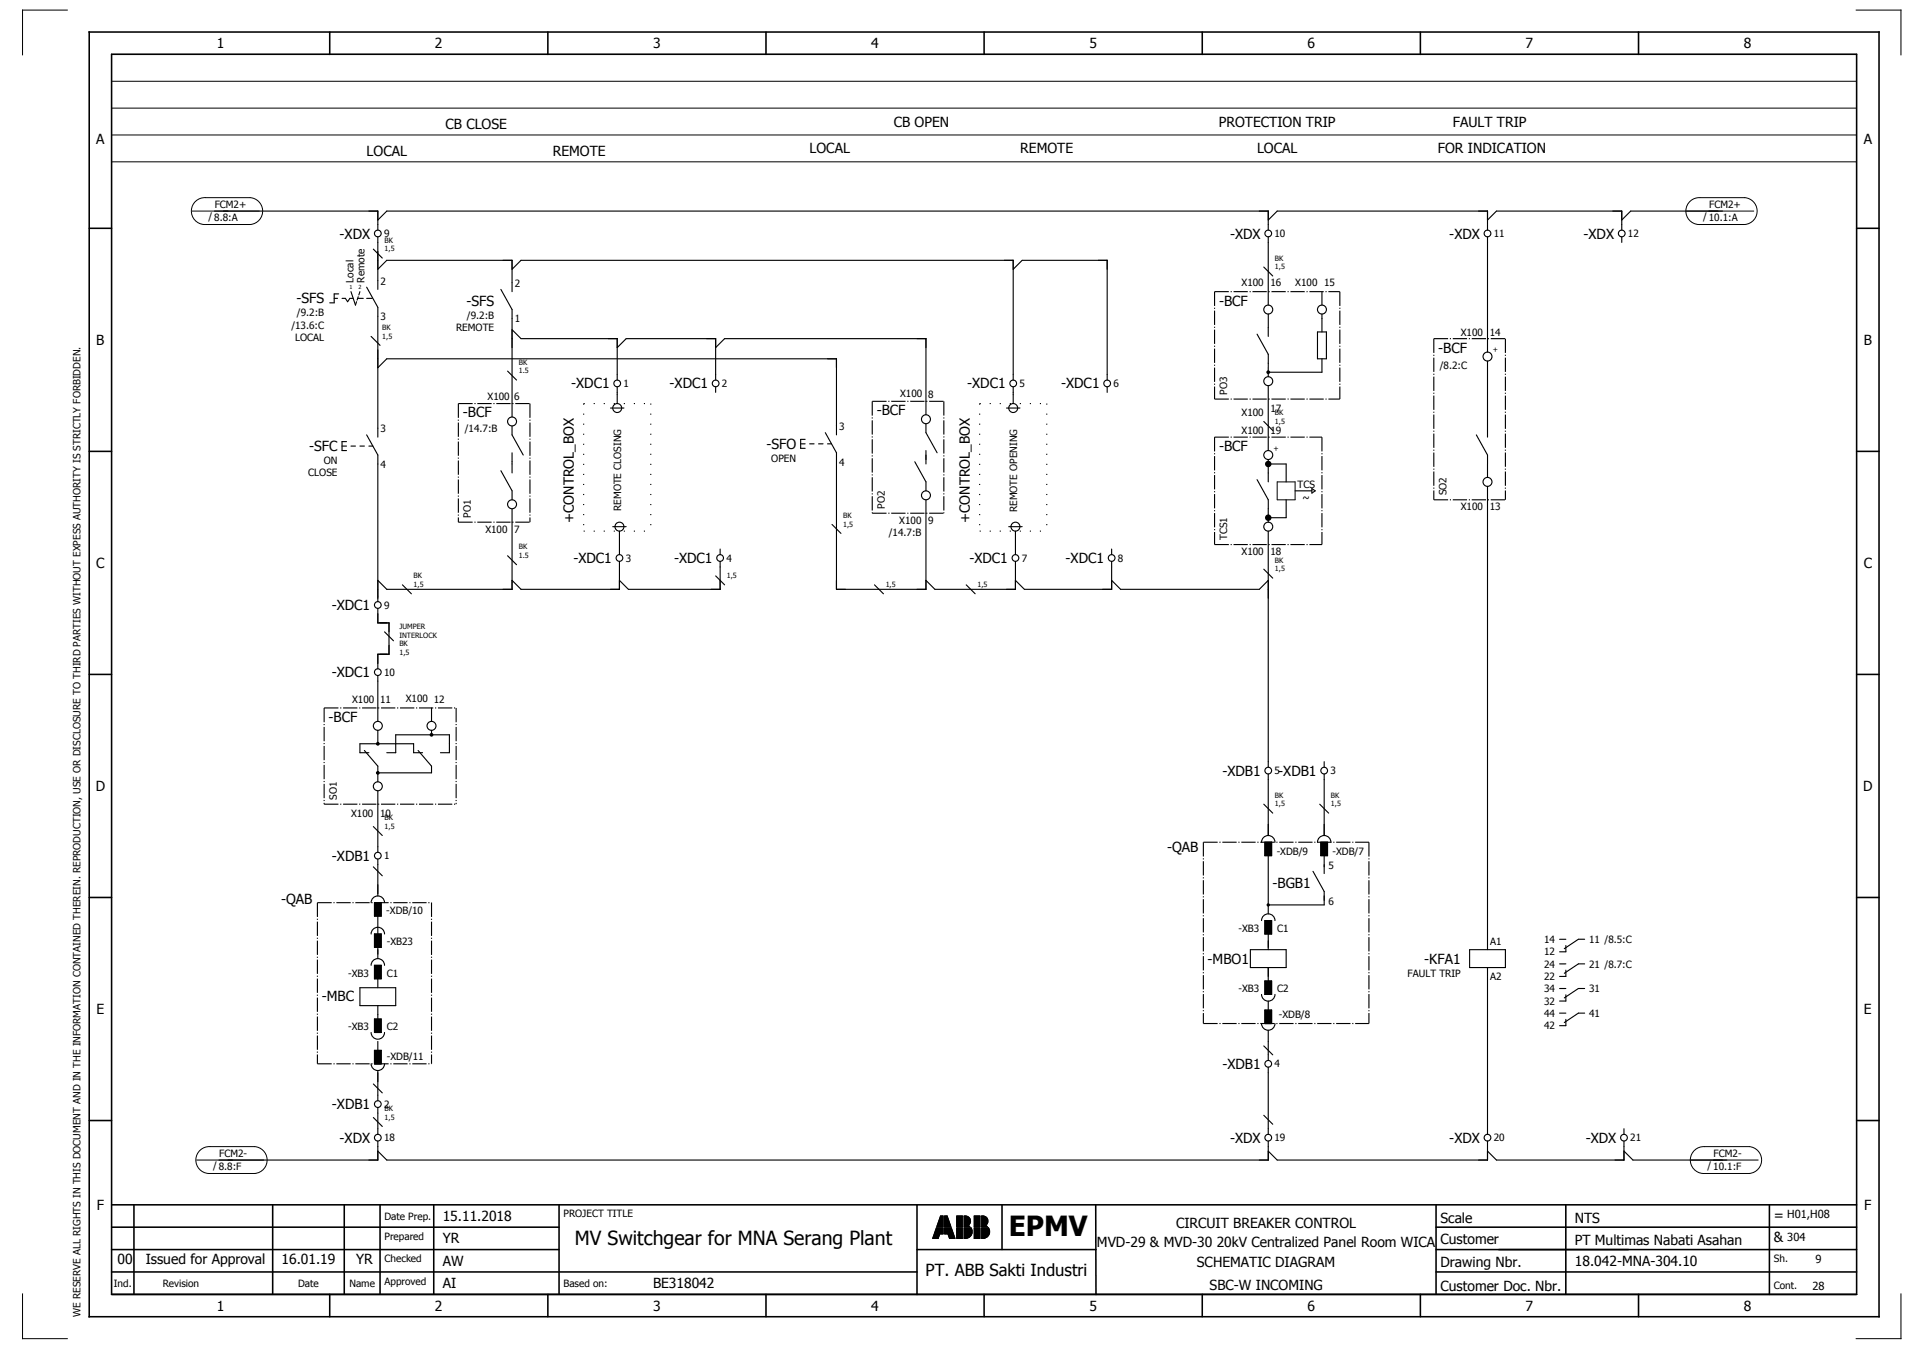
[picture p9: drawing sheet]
<svg xmlns="http://www.w3.org/2000/svg" width="427mm" height="301mm" viewBox="0 0 427 301" stroke-linecap="round" stroke-linejoin="round" font-family="sans-serif">
<g fill="none" stroke="#000" stroke-width=".35">
<path d="M19.9 7.2h400v287h-400zM24.9 12.1h390v277.1h-390zM73.7 7.2v5M122.4 7.2v5M171.2 7.2v5M219.9 7.2v5M268.7 7.2v5M317.4 7.2v5M366.2 7.2v5M19.9 51h5M414.9 51h5M19.9 100.8h5"/>
<path d="M414.9 100.8h5M19.9 150.7h5M414.9 150.7h5M19.9 200.5h5M414.9 200.5h5M19.9 250.3h5M414.9 250.3h5M24.9 279.2h100M24.9 269.2h390M24.9 274.2h100M29.9 269.2v20M60.9 269.2v20"/>
<path d="M76.9 269.2v20M84.9 269.2v20M96.9 269.2v20M124.9 269.2v20M204.9 279.2h40M204.9 269.2v20M223.9 269.2v10M244.9 269.2v20M320.9 279.2h94M320.9 269.2v20M320.9 274.2h94M349.9 269.2v20"/>
<path d="M395.4 269.2v20M24.9 289.2h390M24.9 284.2h180M73.7 289.2v5M122.4 289.2v5M171.2 289.2v5M219.9 289.2v5M268.7 289.2v5M317.4 289.2v5M320.9 284.2h94M366.2 289.2v5"/>
</g>
<g fill="none" stroke="#000" stroke-width=".22">
<path d="M15 2.3h-10v10M24.9 18.2h390M24.9 12.2h390M414.8 2.3h10v10M24.9 24.2h390M24.9 30.2h390M24.9 36.2h390M42.9 47.2h15M43.5 45.1a3 3 0 0 1 2.4-.9h10a3 3 0 0 1 2.8 3 3 3 0 0 1-2.8 3h-10a3 3 0 0 1-2.8-1.7 3 3 0 0 1 .4-3.4zM376.9 47.2h15M377.5 45.1a3 3 0 0 1 2.4-.9h10a3 3 0 0 1 2.8 3 3 3 0 0 1-2.8 3h-10a3 3 0 0 1-2.8-1.7 3 3 0 0 1 .4-3.4zM285.4 107.7h4v4h-4z"/>
<path d="M43.9 259.2h15M44.5 257.1a3 3 0 0 1 2.4-.9h10a3 3 0 0 1 2.8 3 3 3 0 0 1-2.8 3h-10a3 3 0 0 1-2.8-1.7 3 3 0 0 1 .4-3.4zM377.9 259.2h15M378.5 257.1a3 3 0 0 1 2.4-.9h10a3 3 0 0 1 2.8 3 3 3 0 0 1-2.8 3h-10a3 3 0 0 1-2.8-1.7 3 3 0 0 1 .4-3.4zM208.5 276.5v.2M208.6 276.3v.4M208.6 276.1v.6M208.7 275.9v.8M208.8 275.6v1.1M208.9 275.4v1.3M209 275.2v1.5M209 275v1.7"/>
<path d="M209.1 274.7v2M209.2 274.5v2.2M209.3 274.3l-.9 2.4h1.3l.3-1M209.3 274.3h1.5v1.4h-.8M209.3 274.3v2.4M209.4 273.8v.2M209.4 274.3v2.4M209.5 273.6v.4M209.5 274.3v2.4M209.6 273.4v.6M209.6 274.3v2.4M209.7 273.2v.8"/>
<path d="M209.7 274.3v2.4M209.7 273v1M209.7 274.3v2.2M209.8 272.7v1.3M209.8 274.3v2M209.9 272.5v1.5M209.9 274.3v1.8M210 272.3v1.7M210 274.3v1.6M210 272.1v1.9M210 274.3v1.4M210.1 271.8v2.2"/>
<path d="M210.1 274.3v1.4M210.2 271.7h.6v2.3h-1.4zM210.2 271.7v2.3M210.2 274.3v1.4M210.3 271.7v2.3M210.3 274.3v1.4M210.4 271.7v2.3M210.4 274.3v1.4M210.5 271.7v2.3M210.5 274.3v1.4M210.6 271.7v2.3M210.6 274.3v1.4"/>
<path d="M210.7 271.7v2.3M210.7 274.3v1.4M210.8 271.7v2.3M210.8 274.3v1.4M211.1 271.7h.6l.8 2.3h-1.4zM211.1 271.7v2.3M211.1 274.3v1.4M211.2 271.7v2.3M211.2 274.3v1.4M211.3 271.7v2.3M211.3 274.3v1.4M211.4 271.7v2.3"/>
<path d="M211.4 274.3v1.4M211.5 271.7v2.3M211.5 274.3v1.4M211.6 271.7v2.3M211.6 274.3v1.4M211.7 271.7v2.3M211.7 274.3v1.4M211.8 271.9v2.1M211.8 274.3v1.4M211.8 275.7h-.7v-1.4h1.5l.8 2.4M211.8 275.7l.4 1h1.2M211.8 272.1v1.9"/>
<path d="M211.9 272.3v1.7M211.9 274.3v1.6M212 272.5v1.5M212 274.3v1.8M212.1 272.8v1.2M212.1 274.3v2M212.2 273v1M212.2 274.3v2.3M212.2 273.2v.8M212.2 274.3v2.4M212.3 273.4v.6M212.3 274.3v2.4"/>
<path d="M212.4 273.7v.3M212.4 274.3v2.4M212.5 273.9v.1M212.5 274.3v2.4M212.6 274.3v2.4M212.7 274.6v2.1M212.8 274.8v1.9M212.9 275v1.7M212.9 275.2v1.5M213 275.5v1.2M213.1 275.7v1M213.2 275.9v.8"/>
<path d="M213.3 276.1v.6M213.3 276.3v.4M213.4 276.6v.1M213.8 271.7h1.3v2.3h-1.3zM213.8 274.3h1.3v2.4h-1.3zM213.9 271.7v2.3M213.9 274.3v2.4M214 271.7v2.3M214 274.3v2.4M214.1 271.7v2.3M214.1 274.3v2.4M214.2 271.7v2.3"/>
<path d="M214.2 274.3v2.4M214.3 271.7v2.3M214.3 274.3v2.4M214.4 271.7v2.3M214.4 274.3v2.4M214.5 271.7v2.3M214.5 274.3v2.4M214.6 271.7v2.3M214.6 274.3v2.4M214.7 271.7v2.3M214.7 274.3v2.4M214.8 271.7v2.3"/>
<path d="M214.8 274.3v2.4M214.9 271.7v2.3M214.9 274.3v2.4M215 271.7v2.3M215 274.3v2.4M215.4 271.7a1.16 1.16 0 0 1 1.4 .6 1.16 1.16 0 0 1-.5 1.5l.5 .2h-1.4zM215.5 271.7v2.3M215.5 274.3v2.4M215.6 271.7v2.3M215.6 274.3v2.4M215.7 271.7v2.3M215.7 274.3v2.4"/>
<path d="M215.8 271.7v2.3M215.8 274.3v2.4M215.9 271.7v2.3M215.9 274.3v2.4M216 271.7v2.3M216 274.3v2.3M216.1 271.7v2.3M216.1 274.3v2.3M216.2 271.7v2.3M216.2 274.3v2.3M216.3 271.8v2.2M216.3 274.3v2.3"/>
<path d="M216.4 271.8v2.2M216.4 274.3v2.2M216.5 271.9v1.8M216.5 273.8v.2M216.5 274.3v2.2M216.5 271.9v1.7M216.5 273.9v.1M216.6 272v1.5M216.6 273.9v.1M216.6 274.3v2.1M216.7 272.1v1.4M216.7 274h.1"/>
<path d="M216.7 274.3v2.1M216.8 272.2v1.1M216.8 274.3v2M216.8 272.4v.8M216.8 274.3v1.9M216.9 274.3v1.8M217 274.3v1.7M217 274.3a1.5 1.5 0 0 1-1.2 2.4M217 274.3h-1.6v2.4h.4M217.1 274.4v1.5M217.2 274.5v1.3M217.2 274.8v.8"/>
<path d="M217.7 271.7h1.3v2.3h-1.3zM217.7 274.3h1.3v2.4h-1.3zM217.8 271.7v2.3M217.8 274.3v2.4M217.9 271.7v2.3M217.9 274.3v2.4M218 271.7v2.3M218 274.3v2.4M218.1 271.7v2.3M218.1 274.3v2.4M218.2 271.7v2.3M218.2 274.3v2.4"/>
<path d="M218.3 271.7v2.3M218.3 274.3v2.4M218.4 271.7v2.3M218.4 274.3v2.4M218.5 271.7v2.3M218.5 274.3v2.4M218.6 271.7v2.3M218.6 274.3v2.4M218.7 271.7v2.3M218.7 274.3v2.4M218.8 271.7v2.3M218.8 274.3v2.4"/>
<path d="M218.9 271.7v2.3M218.9 274.3v2.4M219 271.7v2.3M219 274.3v2.4M219.3 274.3h1.6a1.53 1.53 0 0 1 0 1.7 1.53 1.53 0 0 1-1.6 .7zM219.3 271.7a1.16 1.16 0 0 1 1.4 .6 1.16 1.16 0 0 1-.5 1.5l.5 .2h-1.4zM219.4 271.7v2.3M219.4 274.3v2.4M219.5 271.7v2.3M219.5 274.3v2.4M219.6 271.7v2.3M219.6 274.3v2.4"/>
<path d="M219.7 271.7v2.3M219.7 274.3v2.4M219.8 271.7v2.3M219.8 274.3v2.4M219.9 271.7v2.3M219.9 274.3v2.3M220 271.7v2.3M220 274.3v2.3M220.1 271.7v2.3M220.1 274.3v2.3M220.2 271.8v2.2M220.2 274.3v2.3"/>
<path d="M220.3 271.8v2.2M220.3 274.3v2.2M220.4 271.9v1.8M220.4 273.8v.2M220.4 274.3v2.2M220.4 271.9v1.7M220.4 273.9v.1M220.5 272v1.5M220.5 273.9v.1M220.5 274.3v2.1M220.6 272.1v1.3M220.6 274h.1"/>
<path d="M220.6 274.3v2.1M220.7 272.2v1.1M220.7 274.3v2M220.8 272.4v.8M220.8 274.3v1.9M220.8 274.3v1.8M220.9 274.3v1.7M221 274.4v1.5M221.1 274.6v1.2M221.1 274.8v.7M5 289.1v10h10M424.8 289.1v10h-10"/>
</g>
<g fill="none" stroke="#000" stroke-width=".25">
<path d="M47.9 47.2h36.5v4.2M83.4 55.7l2 2M84.4 52.9v11.8M84.4 49.2l2-2h197v4.2M282.4 59.7l2 2M283.4 49.2l2-2h47v4.2M283.4 52.9v15.3M332.4 49.2l2-2h28v4.2M332.4 52.9v25.8M362.4 52.9v1.3M384.9 47.2h-20.5l-2 2M74.7 66.7h.7"/>
<path d="M75.7 65.7h-1v2h-1M76.4 66.7h.8l.5 .7 .5-.7h.7M78.4 65.2l1 3 .3-.8M79.9 66.7h1.3M80.1 66.3l-.3 .7M80.4 65.2l-.2 .7M81.9 66.7h1.3M81.9 64.2l2.5 4.5v29M82.9 75.2l2 2M84.4 60.2l2-2h28v7M111.9 64.7l2.5 4.5v24M114.4 60.2l2-2h110v26.7"/>
<path d="M114.4 73.7l2 2h21.5v9.2M137.9 77.7l2-2h20v9.2M159.9 77.7l2-2h45v17M226.4 60.2l2-2h19v26.7M280.9 74.7l2.5 4.5v5M283.4 70.2v5M294.4 74.2h2v6h-2zM295.4 65.2v3M295.4 70.2v4M76.4 99.7h1M77.4 98.7h-1v2h1M78.4 99.7h1"/>
<path d="M80.4 99.7h1M81.9 97.2l2.5 4.5v32.7M82.4 99.7h.9M84.4 82.2l2-2h100.5v17M113.4 82.9l2 2M114.4 95.2v2l2.5 4.5M136.4 91.2h3M137.9 86.4v3.8M159.9 86.4v1.3M178.9 99.2h1M179.9 98.2h-1v2h1M180.9 99.2h1"/>
<path d="M182.9 99.2h1M184.4 96.7l2.5 4.5v30.5h20v-20M184.9 99.2h.9M206.9 94.7v2l2.5 4.5M224.9 91.2h3M226.4 86.4v3.8M247.4 86.4v1.3M282.4 94.2l2 2M283.4 86.2v14.5M295.4 80.2v3h-12M329.9 97.2l2.5 4.5v5M332.4 80.7v17"/>
<path d="M111.9 105.2l2.5 4.5v2M114.4 101.2v4.5M114.4 113.7v18h-28l-2-2M136.9 117.7h3M138.4 118.7v5.2M185.9 117.2l2 2M204.4 103.2l2.5 4.5v2M206.9 100.7v3M225.4 117.7h3M226.9 118.7v5.2M280.9 107.2l2.5 4.5v5M283.4 102.7v5"/>
<path d="M283.4 118.7v52.7M283.4 103.7h4v4M287.4 111.7v4h-4M289.4 109.7h3.8M293.2 109.2l.7 .5-.7 .5zM332.4 108.7v103.5M84.4 135.9v3.3h2.5v7h-2.5v3.2M89.9 130.7l2 2M113.4 124.2l2 2M138.4 125.4v6.3h-22l-2-2M159.9 128.7l2 2M160.9 125.4v6.3h-20.5l-2-2"/>
<path d="M160.9 122.7v1.2M195.4 130.7l2 2M215.9 130.7l2 2M226.9 125.4v6.3h-18l-2-2M248.4 125.4v6.3h-19.5l-2-2M248.4 129.7l2 2h31l2-2M248.4 122.7v1.2M282.4 127.2l2 2M84.4 150.9v10.3M85.9 141.2l2 2M96.4 158.2v3M81.4 167.7l3 3.5v1.5"/>
<path d="M82.4 168.2h-2v-2h12v2h2M84.4 163.2v3M84.4 172.7v2M84.4 176.7v13.7M86.4 168.2h2v-4h12v4h-2M93.4 167.7l3 3.5v1.5h-12M96.4 163.2v1M282.4 179.7l2 2M283.4 172.9v13.8M294.9 179.7l2 2M295.9 170.2v1.2M295.9 172.9v13.8"/>
<path d="M83.4 184.7l2 2M83.4 193.7l2 2M84.4 191.9v8.3M281.9 188.2a1.5 1.5 0 0 1 1.5-1.5 1.5 1.5 0 0 1 1.5 1.5M282.7 188.2h1.5v3h-1.5zM283.4 191.2v13M293.4 194.7l2.5 4.5v3h-12.5M294.4 188.2a1.5 1.5 0 0 1 1.5-1.5 1.5 1.5 0 0 1 1.5 1.5M295.2 188.2h1.5v3h-1.5zM295.9 191.2v4M82.9 201.7a1.5 1.5 0 0 1 1.5-1.5 1.5 1.5 0 0 1 1.5 1.5M82.9 208.7a1.5 1.5 0 0 1 1.5-1.5 1.5 1.5 0 0 1 1.5 1.5"/>
<path d="M82.9 215.7a1.5 1.5 0 0 1 1.5-1.5 1.5 1.5 0 0 1 1.5 1.5M83.7 201.7h1.5v3h-1.5zM83.7 208.7h1.5v3h-1.5zM83.7 215.7h1.5v3h-1.5zM84.4 204.7v9.5M84.4 218.7v2M279.4 212.2h8v4h-8zM281.9 205.7a1.5 1.5 0 0 1 1.5-1.5 1.5 1.5 0 0 1 1.5 1.5M282.7 205.7h1.5v3h-1.5zM282.7 219.2h1.5v3h-1.5zM283.4 208.7v3.5M283.4 216.2v3"/>
<path d="M328.4 212.2h8v4h-8zM332.4 216.2v37.2M348.6 209.8h1.4M348.6 215.3h1.4M350 211.2v1.4h-1.4M350 216.7v1.4h-1.4M354.2 209.8h-1.5l-3.1 2.1M354.2 215.3h-1.5l-3.1 2.1M80.4 220.7h8v4h-8zM82.9 237.7a1.5 1.5 0 0 0 1.5 1.5 1.5 1.5 0 0 0 1.5-1.5M82.9 230.7a1.5 1.5 0 0 0 1.5 1.5 1.5 1.5 0 0 0 1.5-1.5M83.7 234.7h1.5v3h-1.5z"/>
<path d="M83.7 227.7h1.5v3h-1.5zM84.4 224.7v3M84.4 232.7v2M84.4 239.2v6.7M281.9 228.7a1.5 1.5 0 0 0 1.5 1.5 1.5 1.5 0 0 0 1.5-1.5M281.9 222.2a1.5 1.5 0 0 0 1.5 1.5 1.5 1.5 0 0 0 1.5-1.5M282.4 233.7l2 2M282.7 225.7h1.5v3h-1.5zM283.4 223.7v2M283.4 230.2v6.7M283.4 238.4v15M348.6 220.8h1.4"/>
<path d="M348.6 226.3h1.4M350 222.2v1.4h-1.4M350 227.7v1.4h-1.4M354.2 220.8h-1.5l-3.1 2.1M354.2 226.3h-1.5l-3.1 2.1M83.4 249.7l2 2M83.4 242.2l2 2M84.4 247.4v6M84.4 254.9v4.3h-35.5M282.4 249.2l2 2M283.4 254.9v4.3h-197l-2-2M332.4 254.9v4.3h-47l-2-2"/>
<path d="M362.9 254.9v4.3h-28.5l-2-2M362.9 257.2l2 2h21M362.9 252.2v1.2"/>
<circle cx="84.4" cy="52.2" r=".75"/>
<circle cx="283.4" cy="52.2" r=".75"/>
<circle cx="332.4" cy="52.2" r=".75"/>
<circle cx="362.4" cy="52.2" r=".75"/>
<circle cx="283.4" cy="69.2" r="1"/>
<circle cx="295.4" cy="69.2" r="1"/>
<circle cx="332.4" cy="79.7" r="1"/>
<circle cx="114.4" cy="94.2" r="1"/>
<circle cx="137.9" cy="85.7" r=".75"/>
<circle cx="137.9" cy="91.2" r="1"/>
<circle cx="159.9" cy="85.7" r=".75"/>
<circle cx="206.9" cy="93.7" r="1"/>
<circle cx="226.4" cy="85.7" r=".75"/>
<circle cx="226.4" cy="91.2" r="1"/>
<circle cx="247.4" cy="85.7" r=".75"/>
<circle cx="283.4" cy="85.2" r="1"/>
<circle cx="114.4" cy="112.7" r="1"/>
<circle cx="138.4" cy="117.7" r="1"/>
<circle cx="206.9" cy="110.7" r="1"/>
<circle cx="226.9" cy="117.7" r="1"/>
<circle cx="283.4" cy="117.7" r="1"/>
<circle cx="283.4" cy="101.7" r="1"/>
<circle cx="332.4" cy="107.7" r="1"/>
<circle cx="84.4" cy="135.2" r=".75"/>
<circle cx="138.4" cy="124.7" r=".75"/>
<circle cx="160.9" cy="124.7" r=".75"/>
<circle cx="226.9" cy="124.7" r=".75"/>
<circle cx="248.4" cy="124.7" r=".75"/>
<circle cx="84.4" cy="150.2" r=".75"/>
<circle cx="84.4" cy="162.2" r="1"/>
<circle cx="84.4" cy="175.7" r="1"/>
<circle cx="96.4" cy="162.2" r="1"/>
<circle cx="283.4" cy="172.2" r=".75"/>
<circle cx="295.9" cy="172.2" r=".75"/>
<circle cx="84.4" cy="191.2" r=".75"/>
<circle cx="283.4" cy="237.7" r=".75"/>
<circle cx="84.4" cy="246.7" r=".75"/>
<circle cx="84.4" cy="254.2" r=".75"/>
<circle cx="283.4" cy="254.2" r=".75"/>
<circle cx="332.4" cy="254.2" r=".75"/>
<circle cx="362.9" cy="254.2" r=".75"/>
</g>
<g fill="none" stroke="#000" stroke-width=".25" stroke-dasharray="3.2 .4 .3 .4" stroke-linecap="butt">
<path d="M271.4 65.2h28M271.4 65.2v24M299.4 65.2v24M320.4 75.7h16M320.4 75.7v36M336.4 75.7v36M102.4 90.2h16M102.4 90.2v26.5M118.4 90.2v26.5M194.9 89.7h16M194.9 89.7v25M210.9 89.7v25"/>
<path d="M271.4 89.2h28M271.4 97.7h24M271.4 97.7v24M295.4 97.7v24M102.4 116.7h16M194.9 114.7h16M320.4 111.7h16M271.4 121.7h24M72.4 158.2h29.5M72.4 158.2v21.5M101.9 158.2v21.5M72.4 179.7h29.5"/>
<path d="M268.9 188.2h37M268.9 188.2v40.5M305.9 188.2v40.5M70.9 201.7h25.5M70.9 201.7v36M96.4 201.7v36M70.9 237.7h25.5M83.7 237.7h1.5M83.7 230.7h1.5M268.9 228.7h37M282.7 228.7h1.5M282.7 222.2h1.5"/>
</g>
<g fill="#000">
<circle cx="283.4" cy="83.2" r=".43"/>
<circle cx="283.4" cy="115.7" r=".73"/>
<circle cx="283.4" cy="103.7" r=".73"/>
<circle cx="84.4" cy="166.2" r=".43"/>
<circle cx="84.4" cy="172.7" r=".43"/>
<circle cx="96.4" cy="164.2" r=".43"/>
<circle cx="283.4" cy="202.2" r=".38"/>
</g>
<path d="M282.7 188.2h1.5v3h-1.5zM295.2 188.2h1.5v3h-1.5zM83.7 201.7h1.5v3h-1.5zM83.7 208.7h1.5v3h-1.5zM83.7 215.7h1.5v3h-1.5zM282.7 205.7h1.5v3h-1.5zM83.7 234.7h1.5v3h-1.5zM83.7 227.7h1.5v3h-1.5zM282.7 225.7h1.5v3h-1.5zM282.7 219.2h1.5v3h-1.5z" fill="#000" stroke="#000" stroke-width=".22"/>
<path d="M130.4 90.2h15M130.4 90.2v28.5M145.4 90.2v28.5M218.9 90.2h15M218.9 90.2v28.5M233.9 90.2v28.5M130.4 118.7h15M218.9 118.7h15" fill="none" stroke="#000" stroke-width=".25" stroke-dasharray=".3 2 .3 2" stroke-linecap="butt"/>
<text font-size="6.2" x="225.4" y="276.2">EPMV</text>
<text font-size="4.3" x="128.5" y="278.2">MV Switchgear for MNA Serang Plant</text>
<text font-size="3.7" x="206.9" y="285.1">PT. ABB Sakti Industri</text>
<g font-size="3.1">
<text x="48.5" y="10.8">1</text>
<text x="97.2" y="10.8">2</text>
<text x="146" y="10.8">3</text>
<text x="194.7" y="10.8">4</text>
<text x="243.5" y="10.8">5</text>
<text x="292.2" y="10.8">6</text>
<text x="341" y="10.8">7</text>
<text x="389.7" y="10.8">8</text>
<text x="99.6" y="28.8">CB CLOSE</text>
<text x="199.7" y="28.3">CB OPEN</text>
<text x="272.4" y="28.3">PROTECTION TRIP</text>
<text x="324.7" y="28.3">FAULT TRIP</text>
<text x="21.5" y="32.2">A</text>
<text x="81.9" y="34.8">LOCAL</text>
<text x="123.5" y="34.8">REMOTE</text>
<text x="180.9" y="34.3">LOCAL</text>
<text x="228" y="34.3">REMOTE</text>
<text x="280.9" y="34.3">LOCAL</text>
<text x="321.3" y="34.3">FOR INDICATION</text>
<text x="416.5" y="32.2">A</text>
<text x="75.9" y="53.3">-XDX</text>
<text x="274.9" y="53.3">-XDX</text>
<text x="323.9" y="53.3">-XDX</text>
<text x="353.9" y="53.3">-XDX</text>
<text x="66.2" y="67.8">-SFS</text>
<text x="104.2" y="68.3">-SFS</text>
<text x="272.4" y="68.3">-BCF</text>
<text x="21.5" y="77">B</text>
<text x="416.5" y="77">B</text>
<text x="321.4" y="78.8">-BCF</text>
<text x="127.6" y="86.8">-XDC1</text>
<text x="149.6" y="86.8">-XDC1</text>
<text x="216.1" y="86.8">-XDC1</text>
<text x="237.1" y="86.8">-XDC1</text>
<text x="103.4" y="93.3">-BCF</text>
<text x="195.9" y="92.8">-BCF</text>
<text x="69.1" y="100.8">-SFC</text>
<text x="171.3" y="100.3">-SFO</text>
<text x="272.4" y="100.8">-BCF</text>
<text x="128.3" y="116.8" transform="rotate(-90 128.3 116.8)">+CONTROL_BOX</text>
<text x="216.8" y="116.8" transform="rotate(-90 216.8 116.8)">+CONTROL_BOX</text>
<text x="128.1" y="125.8">-XDC1</text>
<text x="150.6" y="125.8">-XDC1</text>
<text x="216.6" y="125.8">-XDC1</text>
<text x="238.1" y="125.8">-XDC1</text>
<text x="21.5" y="126.9">C</text>
<text x="416.5" y="126.9">C</text>
<text x="74.1" y="136.3">-XDC1</text>
<text x="74.1" y="151.3">-XDC1</text>
<text x="73.4" y="161.3">-BCF</text>
<text x="273.2" y="173.3">-XDB1</text>
<text x="285.7" y="173.3">-XDB1</text>
<text x="21.4" y="176.7">D</text>
<text x="416.4" y="176.7">D</text>
<text x="260.8" y="190.3">-QAB</text>
<text x="74.2" y="192.3">-XDB1</text>
<text x="62.8" y="201.9">-QAB</text>
<text x="284.4" y="198.3">-BGB1</text>
<text x="269.9" y="215.3">-MBO1</text>
<text x="318.3" y="215.3">-KFA1</text>
<text x="21.6" y="226.5">E</text>
<text x="71.9" y="223.7">-MBC</text>
<text x="416.6" y="226.5">E</text>
<text x="273.2" y="238.8">-XDB1</text>
<text x="74.2" y="247.8">-XDB1</text>
<text x="75.9" y="255.3">-XDX</text>
<text x="274.9" y="255.3">-XDX</text>
<text x="323.9" y="255.3">-XDX</text>
<text x="354.4" y="255.3">-XDX</text>
<text x="21.6" y="270.4">F</text>
<text x="98.9" y="272.8">15.11.2018</text>
<text x="262.8" y="274.2">CIRCUIT BREAKER CONTROL</text>
<text x="321.9" y="273.2">Scale</text>
<text x="351.9" y="273.2">NTS</text>
<text x="396.4" y="272.5">=</text>
<text x="416.6" y="270.4">F</text>
<text x="98.9" y="277.8">YR</text>
<text x="245.2" y="278.6">MVD-29 &amp; MVD-30 20kV Centralized Panel Room WICA</text>
<text x="321.9" y="277.9">Customer</text>
<text x="351.9" y="278.1">PT Multimas Nabati Asahan</text>
<text x="396.4" y="277.5">&amp;</text>
<text x="26.2" y="282.3">00</text>
<text x="32.6" y="282.3">Issued for Approval</text>
<text x="62.9" y="282.3">16.01.19</text>
<text x="79.6" y="282.3">YR</text>
<text x="98.9" y="282.8">AW</text>
<text x="98.9" y="287.8">AI</text>
<text x="145.9" y="287.8">BE318042</text>
<text x="267.5" y="283.2">SCHEMATIC DIAGRAM</text>
<text x="321.9" y="283.2">Drawing Nbr.</text>
<text x="352" y="282.8">18.042-MNA-304.10</text>
<text x="48.5" y="292.8">1</text>
<text x="97.2" y="292.8">2</text>
<text x="146" y="292.8">3</text>
<text x="194.7" y="292.8">4</text>
<text x="243.5" y="292.8">5</text>
<text x="270.3" y="288.1">SBC-W INCOMING</text>
<text x="292.2" y="292.8">6</text>
<text x="321.9" y="288.4">Customer Doc. Nbr.</text>
<text x="341" y="292.8">7</text>
<text x="389.7" y="292.8">8</text>
</g>
<g font-size="2.5">
<text x="399.4" y="272.2">H01,H08</text>
<text x="399.4" y="277.2">304</text>
<text x="405.8" y="282.2">9</text>
<text x="405.1" y="288.1">28</text>
</g>
<g font-size="2.2">
<text x="48" y="46.4">FCM2+</text>
<text x="382" y="46.4">FCM2+</text>
<text x="46.6" y="49.3">/ 8.8:A</text>
<text x="85.8" y="53">9</text>
<text x="284.8" y="53">10</text>
<text x="333.8" y="53">11</text>
<text x="363.8" y="53">12</text>
<text x="380.6" y="49.3">/ 10.1:A</text>
<text x="79" y="63.2" transform="rotate(-90 79 63.2)">Local</text>
<text x="81.5" y="63.2" transform="rotate(-90 81.5 63.2)">Remote</text>
<text x="85" y="63.6">2</text>
<text x="115" y="64.1">2</text>
<text x="277.5" y="64">X100</text>
<text x="283.9" y="64">16</text>
<text x="289.5" y="64">X100</text>
<text x="295.9" y="64">15</text>
<text x="66.4" y="70.7">/9.2:B</text>
<text x="85" y="71.5">3</text>
<text x="104.4" y="71.2">/9.2:B</text>
<text x="115" y="72">1</text>
<text x="65.1" y="73.4">/13.6:C</text>
<text x="65.9" y="76.1">LOCAL</text>
<text x="101.9" y="73.9">REMOTE</text>
<text x="326.5" y="75">X100</text>
<text x="332.9" y="75">14</text>
<text x="321.8" y="82.3">/8.2:C</text>
<text x="109" y="89.3">X100</text>
<text x="114.9" y="89.5">6</text>
<text x="139.3" y="86.5">1</text>
<text x="161.3" y="86.5">2</text>
<text x="201.2" y="88.7">X100</text>
<text x="207.4" y="89">8</text>
<text x="227.8" y="86.5">5</text>
<text x="248.8" y="86.5">6</text>
<text x="274.3" y="88.2" transform="rotate(-90 274.3 88.2)">PO3</text>
<text x="277.5" y="93">X100</text>
<text x="283.9" y="92">17</text>
<text x="85" y="96.6">3</text>
<text x="103.9" y="96.5">/14.7:B</text>
<text x="187.5" y="96.1">3</text>
<text x="277.5" y="97">X100</text>
<text x="283.9" y="97">19</text>
<text x="68.9" y="106.4">CLOSE</text>
<text x="72.4" y="103.7">ON</text>
<text x="85" y="104.5">4</text>
<text x="172.4" y="103.2">OPEN</text>
<text x="187.5" y="104">4</text>
<text x="197.8" y="113.7" transform="rotate(-90 197.8 113.7)">PO2</text>
<text x="290" y="109.1">TCS</text>
<text x="291.1" y="111.8">~</text>
<text x="323.3" y="110.7" transform="rotate(-90 323.3 110.7)">SO2</text>
<text x="326.5" y="114">X100</text>
<text x="332.9" y="114">13</text>
<text x="105.3" y="115.7" transform="rotate(-90 105.3 115.7)">PO1</text>
<text x="108.5" y="119">X100</text>
<text x="114.9" y="119">7</text>
<text x="138.9" y="114.2" transform="rotate(-90 138.9 114.2)">REMOTE CLOSING</text>
<text x="198.6" y="119.7">/14.7:B</text>
<text x="201" y="117">X100</text>
<text x="207.4" y="117">9</text>
<text x="227.4" y="114.4" transform="rotate(-90 227.4 114.4)">REMOTE OPENING</text>
<text x="139.8" y="125.5">3</text>
<text x="162.3" y="125.5">4</text>
<text x="228.3" y="125.5">7</text>
<text x="249.8" y="125.5">8</text>
<text x="274.3" y="120.7" transform="rotate(-90 274.3 120.7)">TCS1</text>
<text x="277.5" y="124">X100</text>
<text x="283.9" y="124">18</text>
<text x="85.8" y="136">9</text>
<text x="85.8" y="151">10</text>
<text x="78.7" y="157.1">X100</text>
<text x="84.9" y="157">11</text>
<text x="90.7" y="156.9">X100</text>
<text x="96.9" y="157">12</text>
<text x="284.8" y="173">5</text>
<text x="297.3" y="173">3</text>
<text x="75.3" y="178.7" transform="rotate(-90 75.3 178.7)">SO1</text>
<text x="78.5" y="182.5">X100</text>
<text x="84.9" y="182.5">10</text>
<text x="85.8" y="192">1</text>
<text x="285.3" y="191">-XDB/9</text>
<text x="297.8" y="190.9">-XDB/7</text>
<text x="296.9" y="194.2">5</text>
<text x="296.9" y="202.2">6</text>
<text x="86.3" y="204.1">-XDB/10</text>
<text x="276.8" y="208.2">-XB3</text>
<text x="285.4" y="208.2">C1</text>
<text x="86.4" y="211.2">-XB23</text>
<text x="333" y="211.1">A1</text>
<text x="345.1" y="213.4">12</text>
<text x="345.1" y="210.6">14</text>
<text x="355.2" y="210.6">11 /8.5:C</text>
<text x="77.8" y="218.2">-XB3</text>
<text x="86.4" y="218.2">C1</text>
<text x="276.8" y="221.7">-XB3</text>
<text x="285.4" y="221.7">C2</text>
<text x="314.6" y="218.2">FAULT TRIP</text>
<text x="333" y="219">A2</text>
<text x="345.1" y="218.9">22</text>
<text x="345.1" y="216.1">24</text>
<text x="345.1" y="221.6">34</text>
<text x="355.2" y="216.1">21 /8.7:C</text>
<text x="355.2" y="221.6">31</text>
<text x="285.8" y="227.4">-XDB/8</text>
<text x="345.1" y="224.4">32</text>
<text x="345.1" y="227.1">44</text>
<text x="355.2" y="227.1">41</text>
<text x="77.8" y="230.2">-XB3</text>
<text x="86.4" y="230.2">C2</text>
<text x="345.1" y="229.9">42</text>
<text x="86.4" y="236.8">-XDB/11</text>
<text x="284.8" y="238.5">4</text>
<text x="85.8" y="247.5">2</text>
<text x="85.8" y="255">18</text>
<text x="284.8" y="255">19</text>
<text x="333.8" y="255">20</text>
<text x="364.3" y="255">21</text>
<text x="47.6" y="261.3">/ 8.8:F</text>
<text x="49" y="258.4">FCM2-</text>
<text x="381.6" y="261.3">/ 10.1:F</text>
<text x="383" y="258.4">FCM2-</text>
<text x="85.9" y="272.5">Date Prep.</text>
<text x="125.9" y="271.9">PROJECT TITLE</text>
<text x="85.9" y="277">Prepared</text>
<text x="85.9" y="282">Checked</text>
<text x="396.4" y="281.9">Sh.</text>
<text x="25.4" y="287.5">Ind.</text>
<text x="36.4" y="287.5">Revision</text>
<text x="66.6" y="287.5">Date</text>
<text x="78.1" y="287.5">Name</text>
<text x="85.9" y="287">Approved</text>
<text x="125.9" y="287.5">Based on:</text>
<text x="396.4" y="287.9">Cont.</text>
<text x="18" y="294.2" transform="rotate(-90 18 294.2)">WE RESERVE ALL RIGHTS IN THIS DOCUMENT AND IN THE INFORMATION CONTAINED THEREIN. REPRODUCTION, USE OR DISCLOSURE TO THIRD PARTIES WITHOUT EXPESS AUTHORITY IS STRICTLY FORBIDDEN.</text>
</g>
<g font-size="1.6">
<text x="85.9" y="56.2">1,5</text>
<text x="85.9" y="54.2">BK</text>
<text x="284.9" y="58.2">BK</text>
<text x="284.9" y="60.2">1,5</text>
<text x="85.4" y="75.7">1,5</text>
<text x="85.4" y="73.7">BK</text>
<text x="115.9" y="83.4">1.5</text>
<text x="115.9" y="81.5">BK</text>
<text x="333.6" y="78.7">+</text>
<text x="284.9" y="94.7">1,5</text>
<text x="284.9" y="92.7">BK</text>
<text x="284.6" y="100.7">+</text>
<text x="188.4" y="117.7">1,5</text>
<text x="188.4" y="115.7">BK</text>
<text x="115.9" y="124.7">1.5</text>
<text x="115.9" y="122.7">BK</text>
<text x="284.9" y="125.7">BK</text>
<text x="92.4" y="131.2">1,5</text>
<text x="92.4" y="129.2">BK</text>
<text x="162.4" y="129.2">1,5</text>
<text x="197.9" y="131.2">1,5</text>
<text x="218.4" y="131.2">1,5</text>
<text x="284.9" y="127.7">1,5</text>
<text x="89.3" y="140.5">JUMPER</text>
<text x="89.3" y="142.5">INTERLOCK</text>
<text x="89.3" y="146.4">1,5</text>
<text x="89.3" y="144.4">BK</text>
<text x="284.9" y="178.2">BK</text>
<text x="297.4" y="178.2">BK</text>
<text x="85.9" y="185.2">1,5</text>
<text x="85.9" y="183.2">BK</text>
<text x="284.9" y="180.2">1,5</text>
<text x="297.4" y="180.2">1,5</text>
<text x="85.9" y="250.2">1,5</text>
<text x="85.9" y="248.2">BK</text>
</g>
<g font-size="1.2">
<text x="78.1" y="64.6">1</text>
<text x="80.1" y="64.6">2</text>
</g>
</svg>
